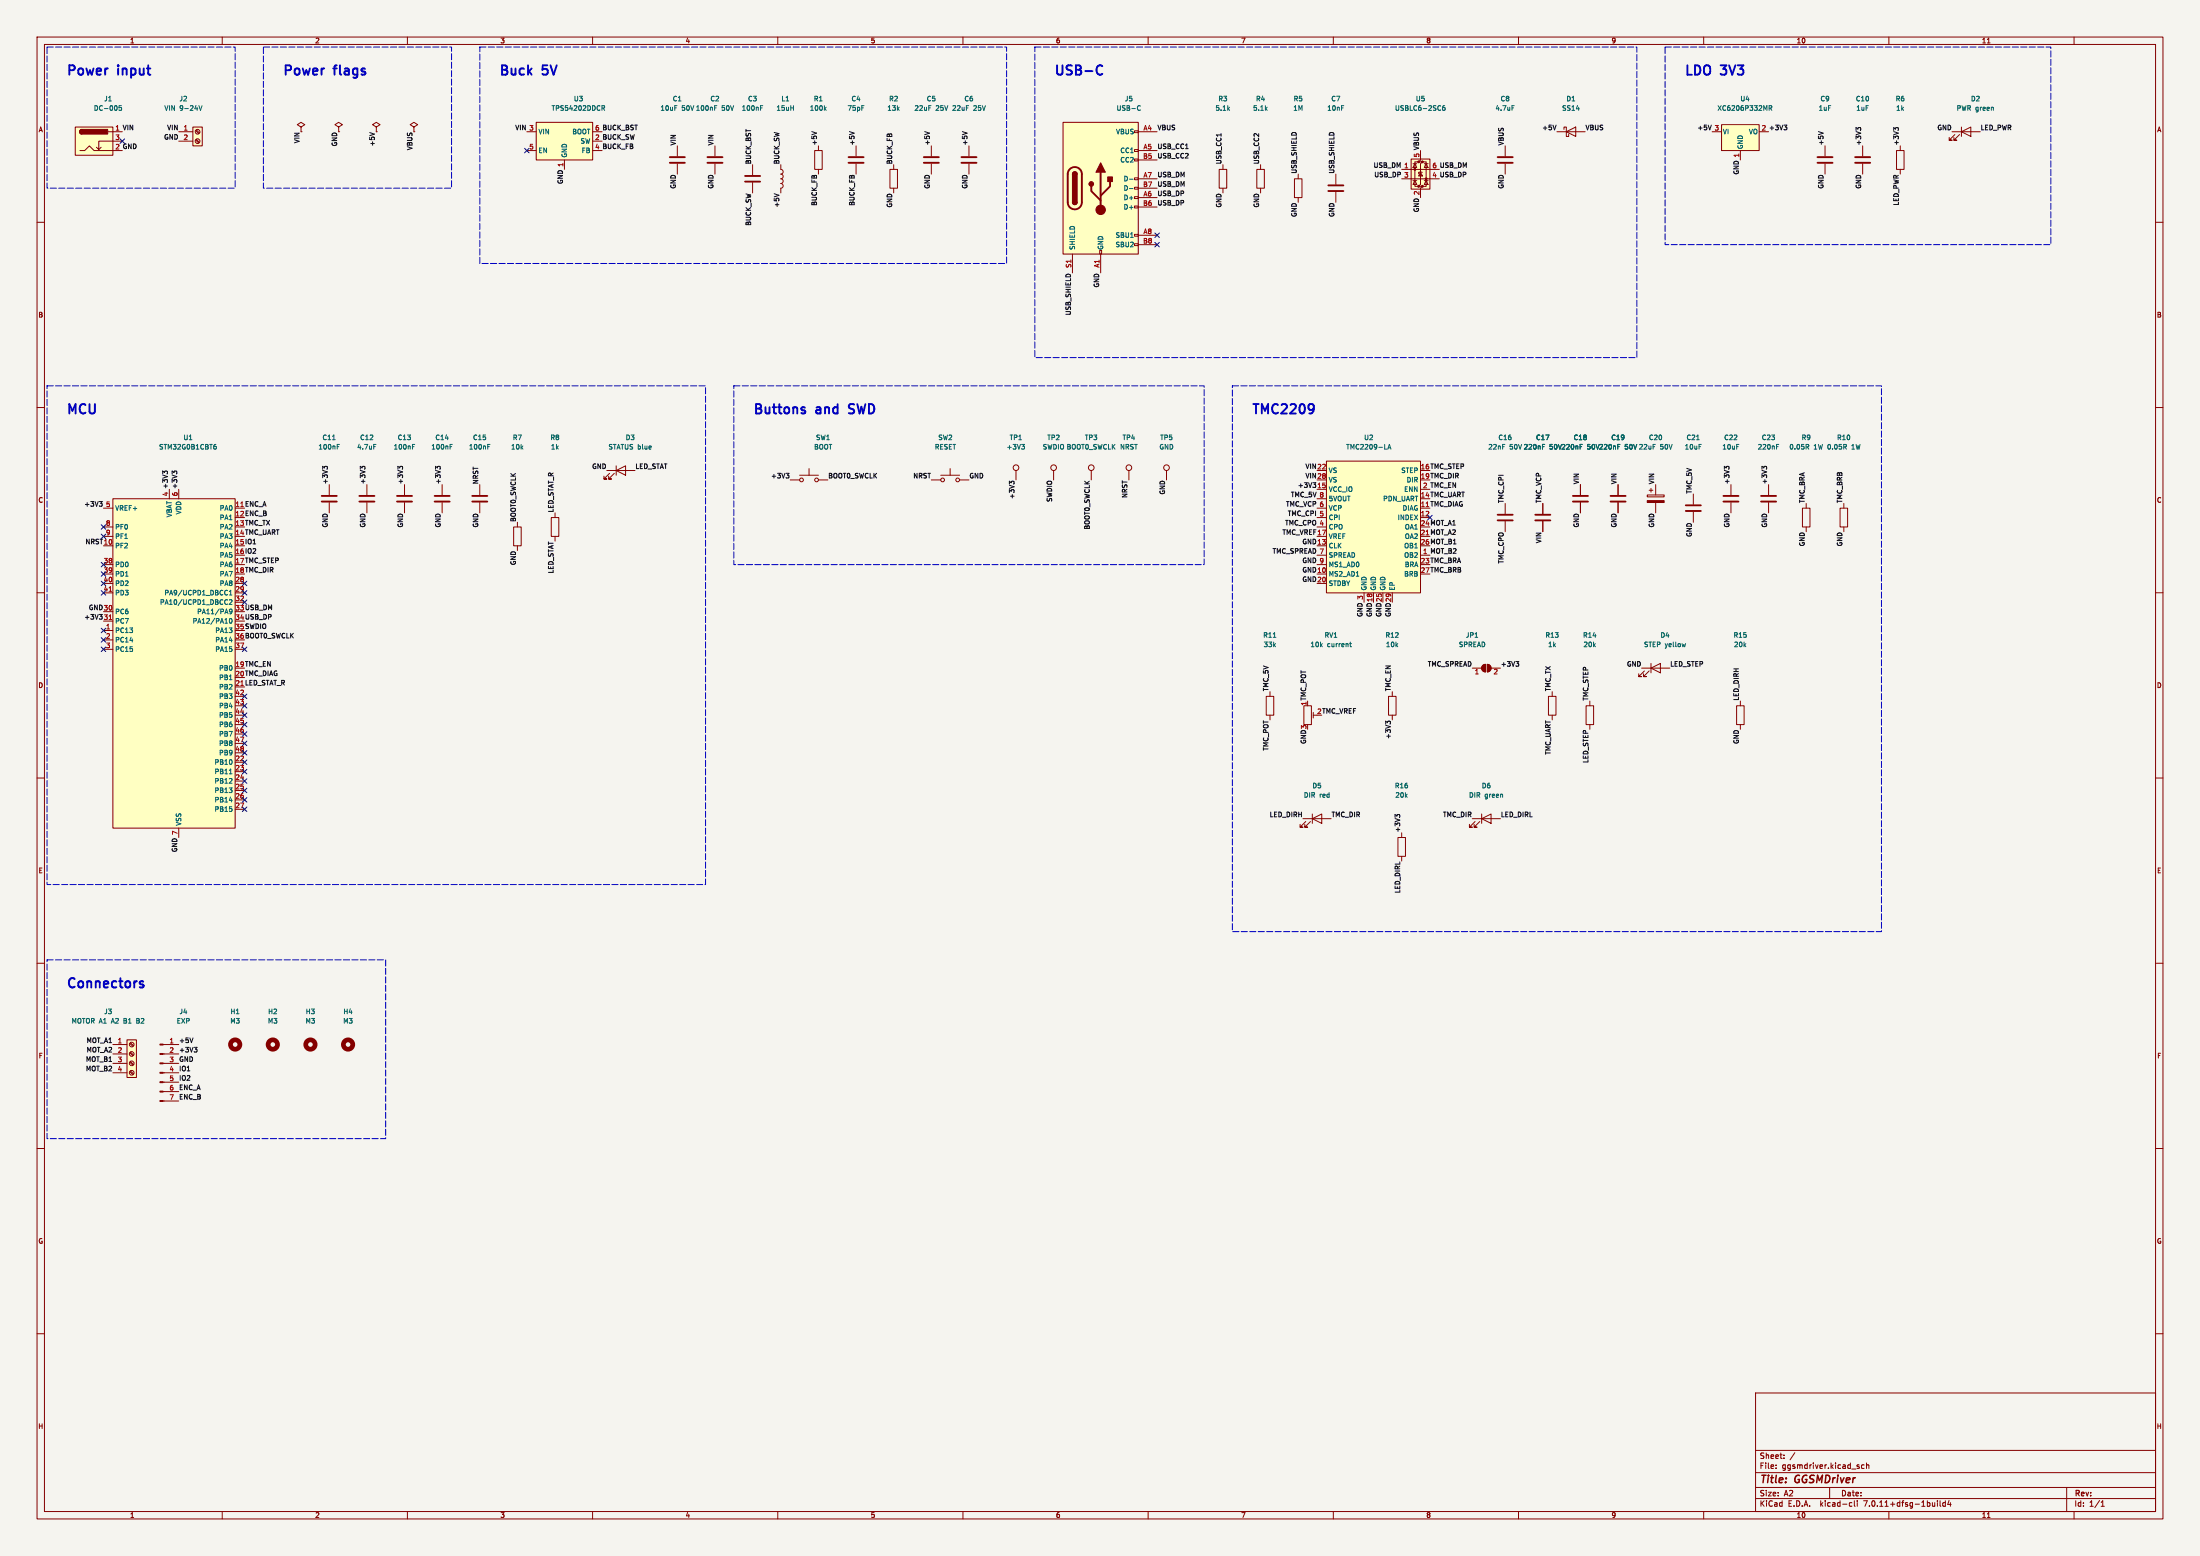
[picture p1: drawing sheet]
<svg xmlns="http://www.w3.org/2000/svg" width="594mm" height="420mm" viewBox="0 0 594 420" stroke-linecap="round" stroke-linejoin="round" font-family="sans-serif">
<path d="M0 0h594v420h-594z" fill="#f5f4ef" stroke="#f5f4ef" stroke-width=".27"/>
<g fill="none" stroke="#840000" stroke-width=".27">
<path d="M10 10h574v400h-574zM12 12h570v396h-570zM60 10v2M110 10v2M160 10v2M210 10v2M260 10v2M310 10v2M360 10v2M410 10v2M460 10v2M510 10v2"/>
<path d="M536.6 11.6h.7M560 10v2M20.3 34.3h10.2v7.6h-10.2zM22.1 34.9l-.4 .2-.2 .5 .1 .4 .5 .2M27.3 39.8l-.6 .6M29.2 35.6h3.8M33 38.1h-6.3v2.3l-.7-.6M48.3 35.6h3.8M48.3 38.1h3.8M52.1 34.3h2.5v5.1h-2.5zM52.8 37.8l.9 .8M52.8 35.2l.9 .9"/>
<path d="M53 37.6l.8 .8M53 35.1l.8 .8M81.3 34.3l1-.6-1-.7-1 .7 1 .6v1.3M91.4 34.3l1.1-.6-1.1-.7-1 .7 1 .6v1.3M101.6 34.3l1-.6-1-.7-1 .7 1 .6v1.3M101.6 35.6h.1M111.8 34.3l1-.6-1-.7-1.1 .7 1.1 .6v1.3M142.2 35.6h2.6M144.8 33h15.2v10.2h-15.2zM160 35.6h2.6M182.9 39.4v2.8M193 39.4v2.8"/>
<path d="M221 39.4v1.2M231.1 39.4v2.8M251.5 39.4v2.8M261.6 39.4v2.8M287 33h20.3v35.6h-20.3zM306.3 35.3h1v.5h-1zM307.3 35.6h5.1M406.4 39.4v2.8M420.4 35.6h7.6M422.3 34.9v-.6h.6v2.5h.6v-.6M422.9 35.6l2.5-1.3v2.5zM462.3 35.6h2.5"/>
<path d="M464.8 33.7h10.2v6.9h-10.2zM492.8 39.4v2.8M502.9 39.4v2.8M513.1 39.4v1.2M527 35.6h7.7M527.8 36.3l-1.5 1.5h.7h-.7v-.7M529.1 36.3l-1.5 1.5h.7h-.7v-.7M529.6 35.6l2.5-1.3v2.5zM529.6 34.3v2.5M10 60h2M21.6 40.6h1.3l1.2-1.2 1.3 1.2h5.1M142.2 40.6h2.6"/>
<path d="M152.4 43.2v2.5M182.9 44.2v2.8M193 44.2v2.8M203.2 44.5v2.7M203.2 49.3v2.8M210.8 44.5v1.2l.5 .2 .2 .5-.2 .4-.5 .2 .5 .2 .2 .4-.2 .5-.5 .2 .5 .1 .2 .5-.2 .4-.5 .2 .5 .2 .2 .5-.2 .4-.5 .2v1.3M220 40.6h2v5.1h-2zM221 45.7v1.3M231.1 44.2v2.8M240.3 45.7h2v5.1h-2zM241.3 44.5v1.2M241.3 50.8v1.3"/>
<path d="M251.5 44.2v2.8M261.6 44.2v2.8M289.6 54.6l.1 .5 .5 .1 .4-.1 .2-.5M289.6 47l.1-.5 .5-.1 .4 .1 .2 .5M306.3 55.6h1v.5h-1zM306.3 53.1h1v.5h-1zM306.3 50.5h1v.6h-1zM306.3 48h1v.5h-1zM306.3 42.9h1v.5h-1zM306.3 40.4h1v.5h-1zM307.3 40.6h5.1M307.3 53.3h5.1"/>
<path d="M307.3 48.3h5.1M307.3 43.2h5.1M307.3 55.9h5.1M307.3 50.8h5.1M329.2 45.7h2v5.1h-2zM330.2 44.5v1.2M330.2 50.8v1.3M339.3 45.7h2.1v5.1h-2.1zM340.4 44.5v1.2M340.4 50.8v1.3M349.5 48.3h2v5h-2zM350.5 47v1.3"/>
<path d="M350.5 53.3v1.3M360.7 47v2.8M360.7 51.8v2.8M378.5 48.3h7.6M378.5 45.7h10.1M381 42.9h5.1v8.2h-5.1zM381.5 48.8h1M381.5 44.2h1M382 44.2l.5 1h-1zM382 48.8l.5 1h-1zM383 43.7h-1v6.6h1M383.5 46.5l.5 1h-1z"/>
<path d="M383.5 40.6v2.6l-.5 .5h1l-.5 .5v5.6l-.5 .5h1l-.5 .5v2.5M384 46.5h-1v.4M384 43.7h1.1v6.6h-1.1M384.6 48.8h1M384.6 44.2h1M385.1 48.8l.5 1h-1zM385.1 44.2l.5 1h-1zM406.4 44.2v2.8M469.9 40.6v2.6M492.8 44.2v2.8M502.9 44.2v2.8M512.1 40.6h2v5.1h-2z"/>
<path d="M513.1 45.7v1.3M582 60h2M289.6 68.6v5.1M296.9 67.6h.5v1h-.5zM297.2 68.6v5.1M306.3 65.8h1v.5h-1zM306.3 63.2h1v.6h-1zM307.3 63.5h5.1M307.3 66h5.1M10 110h2M582 110h2M27.9 137.2h2.6"/>
<path d="M30.5 134.6h33v88.9h-33zM48.3 132.1v2.5M88.9 130.8v2.8M88.9 135.6v2.8M99.1 130.8v2.8M99.1 135.6v2.8M109.2 130.8v2.8M109.2 135.6v2.8M119.4 130.8v2.8M119.4 135.6v2.8M129.5 130.8v2.8M129.5 135.6v2.8"/>
<path d="M148.8 139.7h2.1v5.1h-2.1zM149.9 138.4v1.3M163.8 127h7.6M164.6 127.8l-1.5 1.5h.7h-.7v-.8M165.9 127.8l-1.6 1.5h.8h-.8v-.8M166.4 127l2.5-1.3v2.6zM166.4 125.7v2.6M213.4 129.5h2.5M215.9 128.3h5.1M218.4 126.5v1.8M221 129.5h2.5M251.5 129.5h2.5"/>
<path d="M254 128.3h5.1M256.5 126.5v1.8M259.1 129.5h2.5M274.3 127v2.5M284.5 127v2.5M294.6 127v2.5M304.8 127v2.5M315 127v2.5M355.6 137.2h2.5M355.6 139.7h2.5M355.6 132.1h2.5M355.6 127h2.5"/>
<path d="M355.6 129.5h2.5M355.6 134.6h2.5M358.1 124.5h25.4v35.5h-25.4zM383.5 139.7h2.6M406.4 135.9v2.8M416.6 135.9v2.8M426.7 130.8v2.8M426.7 135.6v2.8M436.9 130.8v2.8M436.9 135.6v2.8M444.8 133.6h4.5v.5h-4.5zM445.3 132.3h1"/>
<path d="M445.8 131.8v1M447 130.8v2.8M447 135.6v2.8M457.2 133.4v2.7M457.2 138.2v2.8M467.4 130.8v2.8M467.4 135.6v2.8M477.5 130.8v2.8M477.5 135.6v2.8M486.7 137.2h2v5h-2zM487.7 135.9v1.3M496.8 137.2h2.1v5h-2.1z"/>
<path d="M497.8 135.9v1.3M10 160h2M27.9 147.3h2.6M27.9 157.5h2.6M27.9 152.4h2.6M27.9 154.9h2.6M27.9 142.2h2.6M27.9 144.8h2.6M63.5 157.5h2.5M138.7 142.2h2v5.1h-2zM139.7 141v1.2M139.7 147.3v1.3"/>
<path d="M149.9 144.8v1.3M355.6 147.3h2.5M355.6 157.5h2.5M355.6 152.4h2.5M355.6 154.9h2.5M355.6 142.2h2.5M355.6 144.8h2.5M355.6 149.9h2.5M383.5 149.9h2.6M406.4 140.7v2.8M416.6 140.7v2.8M487.7 142.2v1.3"/>
<path d="M497.8 142.2v1.3M582 160h2M27.9 170.2h2.6M27.9 172.7h2.6M27.9 160h2.6M27.9 175.3h2.6M27.9 165.1h2.6M27.9 167.6h2.6M63.5 160h2.5M63.5 175.3h2.5M63.5 162.6h2.5M368.3 160v2.6"/>
<path d="M370.8 160v2.6M373.4 160v2.6M375.9 160v2.6M400.4 179.6l.7-.3v2.1a1.02 1.02 0 0 1-1-.7 1.02 1.02 0 0 1 .3-1.1zM401.6 179.3a1.02 1.02 0 0 1 1 1 1.02 1.02 0 0 1-1 1.1zM445.8 179.1v2.5M63.5 188h2.5M63.5 190.5h2.5M63.5 193h2.5M63.5 195.6h2.5M63.5 198.1h2.5M341.9 188h2v5h-2z"/>
<path d="M342.9 186.7v1.3M342.9 193v1.3M352 190.5h2.1v5.1h-2.1zM354.6 193h1M354.6 192.3v1.5M374.9 188h2v5h-2zM375.9 186.7v1.3M375.9 193v1.3M397.5 180.3h2.5M402.6 180.3h2.5M418.1 188h2v5h-2zM419.1 186.7v1.3"/>
<path d="M419.1 193v1.3M428.2 190.5h2.1v5.1h-2.1zM429.3 189.2v1.3M429.3 195.6v1.3M443.2 180.3h7.6M444 181.1l-1.5 1.5h.7h-.7v-.7M445.3 181.1l-1.6 1.5h.8h-.8v-.7M445.8 180.3l2.5-1.2v2.5zM468.9 190.5h2v5.1h-2zM469.9 189.2v1.3M469.9 195.6v1.3M10 210h2"/>
<path d="M63.5 205.7h2.5M63.5 208.3h2.5M63.5 210.8h2.5M63.5 213.4h2.5M63.5 215.9h2.5M63.5 218.4h2.5M63.5 200.7h2.5M63.5 203.2h2.5M354.3 219.7v2.6M400 219.7v2.6M582 210h2M48.3 223.5v2.6"/>
<path d="M351.8 221h7.6M352.6 221.7l-1.6 1.6h.8h-.8v-.8M353.8 221.7l-1.5 1.6h.8h-.8v-.8M354.3 221l2.6-1.3v2.6zM377.4 226.1h2.1v5h-2.1zM378.5 224.8v1.3M378.5 231.1v1.3M397.5 221h7.6M398.3 221.7l-1.6 1.6h.8h-.8v-.8M399.5 221.7l-1.5 1.6h.8h-.8v-.8M400 221l2.6-1.3v2.6zM10 260h2"/>
<path d="M582 260h2M30.5 281.9h3.8M30.5 284.5h3.8M30.5 287h3.8M30.5 289.6h3.8M34.3 280.7h2.5v10.1h-2.5zM35 289.2l.9 .9M35 286.7l.9 .8M35 284.1l.9 .9M35 281.6l.9 .8M35.2 289.1l.9 .8M35.2 286.5l.9 .9"/>
<path d="M35.2 284l.9 .8M35.2 281.4l.9 .9M44 281.9h4.3M44 284.5h4.3M44 287h4.3M44 289.6h4.3M44 297.2h4.3M44 294.6h4.3M44 292.1h4.3M10 310h2M582 310h2M10 360h2"/>
<path d="M474 376h108v32h-108zM582 360h2M474 397.5h108M474 391.5h108M479.5 396.2v.2M479.5 395.4v.2M481.7 393.5v.2M481.7 392.7v.2M484.6 392.1l-1.3 1.9M501.8 395.9l.2 .2-.2 .3M501.8 395.4h.2M503.3 395.4h-.4l-.3 .3 .1 .6h.6"/>
<path d="M504 395.5l.5-.1 .1 1M504 394.9v1.5M60 408v2M110 408v2M160 408v2M210 408v2M260 408v2M310 408v2M360 408v2M410 408v2M460 408v2M474 404.5h108"/>
<path d="M474 401.5h108M494 401.5v3M499.6 405.6h.4M500 406.5l-.4 .1M500.7 405.1v1.3l.2 .2M501.5 405.1v.1M501.5 405.6v1M510 408v2M523.1 405.1v.1M523.1 405.6v1M523.8 405.1v1.3l.2 .2M525.2 405.6h-.4l-.3 .3 .2 .6h.5"/>
<path d="M525.2 405.1v1.5M526.2 405l-.3 1.1h.9M526.6 405.6v1M536.6 409.6h.7M558 401.5v6.5M560 408v2M567.3 406.6h.9M567.3 405.5l.4-.4v1.5"/>
<circle cx="53.3" cy="35.6" r=".63"/>
<circle cx="53.3" cy="38.1" r=".63"/>
<circle cx="216.4" cy="129.5" r=".51"/>
<circle cx="220.5" cy="129.5" r=".51"/>
<circle cx="254.5" cy="129.5" r=".51"/>
<circle cx="258.6" cy="129.5" r=".51"/>
<circle cx="274.3" cy="126.2" r=".76"/>
<circle cx="284.5" cy="126.2" r=".76"/>
<circle cx="294.6" cy="126.2" r=".76"/>
<circle cx="304.8" cy="126.2" r=".76"/>
<circle cx="315" cy="126.2" r=".76"/>
<circle cx="35.6" cy="289.6" r=".63"/>
<circle cx="35.6" cy="284.5" r=".63"/>
<circle cx="35.6" cy="287" r=".63"/>
<circle cx="35.6" cy="281.9" r=".63"/>
</g>
<g fill="#ffffc2" stroke="#ffffc2" stroke-width=".27">
<path d="M30.5 134.6h33v88.9h-33z"/>
<path d="M358.1 124.5h25.4v35.5h-25.4z"/>
<path d="M144.8 33h15.2v10.2h-15.2z"/>
<path d="M34.3 280.7h2.5v10.1h-2.5z"/>
<path d="M464.8 33.7h10.2v6.9h-10.2z"/>
<path d="M287 33h20.3v35.6h-20.3z"/>
<path d="M381 42.9h5.1v8.2h-5.1z"/>
<path d="M52.1 34.3h2.5v5.1h-2.5z"/>
<path d="M20.3 34.3h10.2v7.6h-10.2z"/>
</g>
<g fill="none" stroke="#006464" stroke-width=".27">
<path d="M32.8 28.5h-.6l-.1 .6h.6l.1 .6h-.7M53.7 28.5l.4 1.3 .4-1.3M162.5 28.5h.5l.3 .3-.2 .3-.6 .1M162.8 29.2l.5 .6M192.9 28.5h.7M192.9 29.1h.5M205.3 28.5h.7M205.3 29.1h.5M222.7 29.3l.4 .5M223.1 28.9l-.5 .5M307.3 28.6h.6M307.9 29.7h-.6"/>
<path d="M390.1 28.5l-.6 .3v.7l.2 .3 .4-.1v-.6l-.4-.1-.2 .2M408.2 28.5h.6M478 29.2l.4 .6M478.3 29.1l-.6 .1M478.3 29.1v-.5l-.6-.1v1.3M478.3 29.1h.1M305 48.4h.9M305 50.9h.9M58.1 120h.2M89.8 118.7h.7M91 120h.7M100.9 120h.6"/>
<path d="M111.4 120h.6M121.5 120h.6M131.7 120h.6M275.8 120h.8l-.4 .4M416.5 120h.6M426.6 120h.6M436.8 120h.6M458.1 118.7h.7M479.7 120h.6M57.9 120.4l.5 .3v.4l-.5 .1M91 120.6h.5M111.4 120.6h.4"/>
<path d="M121.5 120.6h.5M131.7 120.6h.4M276.4 120.4l.2 .3-.2 .5M374.7 121.2l.4-1.2 .5 1.2M374.8 120.9h.6M416.5 120.6h.4M426.6 120.6h.5M436.8 120.6h.4M479.7 120.6h.4M488 120.6l.4 .6M488.3 120v.6M498.1 120.6l.4 .6"/>
<path d="M498.4 120v.6M61.2 159.3l.2 .2M61.9 159.7l.4-.4v1.3M61.4 161.9v.1M61.4 160.5l-.2 .1M61.4 163v.1M61.9 160.6h.7M61.9 162l.5-.1 .2 .3-.7 .9h.7M62 167.1l.2-.2a.62 .62 0 0 1 .5 .7 .62 .62 0 0 1-.6 .6l-.2-.5zM62.6 165l-.2 .2-.4-.1v-.6l.4-.1 .2 .3v.7l-.6 .3M343.8 172h.7M364.4 173.7h.5"/>
<path d="M364.6 173.3v1.1l.3 .2M455.1 173.7l-.2 .9M61.9 208.9h.7"/>
</g>
<path d="M29.5 159.6h.7M29.5 167.2h.7" fill="none" stroke="#a90000" stroke-width=".27"/>
<g fill="#840000" stroke="#840000" stroke-width=".27">
<path d="M400.4 179.6l.7-.3v2.1a1.02 1.02 0 0 1-1-.7 1.02 1.02 0 0 1 .3-1.1z"/>
<path d="M401.6 179.3a1.02 1.02 0 0 1 1 1 1.02 1.02 0 0 1-1 1.1z"/>
<path d="M444.8 135.1h4.5v.5h-4.5z"/>
<path d="M289.6 54.6h1.2l-.2 .5-.4 .1-.5-.1z"/>
<path d="M289.6 47h1.2v7.6h-1.2z"/>
<path d="M289.7 46.5l.7-.1 .4 .6h-1.2z"/>
<path d="M297.2 43.9l1.2 2.6h-2.5z"/>
<path d="M299.1 47.8h1.3v1.2h-1.3z"/>
<path d="M43.2 297.1h.8v.2h-.8z"/>
<path d="M43.2 294.5h.8v.3h-.8z"/>
<path d="M43.2 292h.8v.2h-.8z"/>
<path d="M43.2 289.4h.8v.3h-.8z"/>
<path d="M43.2 286.9h.8v.2h-.8z"/>
<path d="M43.2 284.4h.8v.2h-.8z"/>
<path d="M43.2 281.8h.8v.3h-.8z"/>
<path d="M21.7 35.1l.4-.2v1.3l-.6-.4z"/>
<path d="M22.1 34.9h7v1.3h-7z"/>
<circle cx="294.6" cy="49.7" r=".63"/>
<circle cx="297.2" cy="56.6" r="1.27"/>
<circle cx="382" cy="45.7" r=".25"/>
<circle cx="383" cy="50.3" r=".25"/>
<circle cx="383" cy="43.7" r=".25"/>
<circle cx="384" cy="50.3" r=".25"/>
<circle cx="384" cy="43.7" r=".25"/>
<circle cx="385.1" cy="48.3" r=".25"/>
</g>
<g fill="none" stroke="#840000" stroke-width=".51">
<path d="M180.8 43.9h4.1M180.8 42.4h4.1M191 43.9h4.1M191 42.4h4.1M201.2 49h4M201.2 47.5h4M229.1 43.9h4.1M229.1 42.4h4.1M249.4 43.9h4.1M249.4 42.4h4.1M259.6 43.9h4.1M259.6 42.4h4.1"/>
<path d="M288.9 45.6a1.9 1.9 0 0 1 2-.4 1.9 1.9 0 0 1 1.2 1.8v7.6a1.91 1.91 0 0 1-1.9 1.9 1.91 1.91 0 0 1-1.9-1.9v-7.8zM294.6 50.3v1.3l2.6 2.5M297.2 46.5v10.1M299.7 49v1.3l-2.5 2.5M358.6 51.6h4.1M358.6 50h4.1M404.4 43.9h4M404.4 42.4h4M490.7 43.9h4.1M490.7 42.4h4.1M500.9 43.9h4.1M500.9 42.4h4.1"/>
<path d="M86.9 135.4h4M86.9 133.9h4M97 135.4h4.1M97 133.9h4.1M107.2 135.4h4.1M107.2 133.9h4.1M117.3 135.4h4.1M117.3 133.9h4.1M127.5 135.4h4.1M127.5 133.9h4.1M404.4 138.9h4M414.5 138.9h4.1"/>
<path d="M424.7 135.4h4.1M424.7 133.9h4.1M434.8 135.4h4.1M434.8 133.9h4.1M455.2 137.9h4M455.2 136.4h4M465.3 135.4h4.1M465.3 133.9h4.1M475.5 135.4h4.1M475.5 133.9h4.1M404.4 140.5h4M414.5 140.5h4.1"/>
</g>
<g fill="none" stroke="#840000" stroke-width="1.3">
<circle cx="63.5" cy="281.9" r="1.27"/>
<circle cx="73.7" cy="281.9" r="1.27"/>
<circle cx="83.8" cy="281.9" r="1.27"/>
<circle cx="94" cy="281.9" r="1.27"/>
</g>
<g fill="none" stroke="#0f0f0f" stroke-width=".27">
<path d="M99.8 35.8l1.3 .4M219.2 35.5l1.3 .4M229.4 35.5l1.2 .4M249.7 35.5l1.2 .4M259.8 35.5l1.3 .4M420.1 33.8l-.4 1.2M462.1 33.8l-.5 1.2M481.7 33.8h.8l-.5 .5M482.2 34.3l.3 .2-.3 .5M491 35.5l1.2 .4M501.6 34.7l.3-.3 .5 .3M501.6 34.9l-.5-.5v.8"/>
<path d="M511.8 34.9l-.5-.5v.8M511.8 34.7l.2-.3 .6 .3M209 52.3l1.3 .4M26.8 135.4h.8l-.4 .5M27.4 135.9l.2 .2-.2 .5M44.4 127.4l.3-.3 .5 .3M44.4 127.6l-.5-.5v.8M47 127.6l-.5-.5v.8M47 127.4l.2-.3 .5 .3M87.6 126.1l.2-.2 .6 .2M87.6 126.3l-.5-.4v.8M97.8 126.1l.2-.2 .5 .2"/>
<path d="M97.8 126.3l-.5-.4v.8M107.9 126.1l.3-.2 .5 .2M107.9 126.3l-.5-.4v.8M118.1 126.1l.2-.2 .6 .2M118.1 126.3l-.5-.4v.8M212.2 127.8h.8l-.4 .4M212.8 128.2l.2 .3-.2 .5M273 130.3l-.5-.4v.8M273 130.1l.3-.2 .5 .2M354.5 130.3h.8l-.5 .5M355 130.8h.1M355.1 131.5l-.1 .1"/>
<path d="M466.1 126.3l-.5-.4v.8M466.1 126.1l.2-.2 .5 .2M476.2 126.1l.3-.2 .5 .2M476.2 126.3l-.5-.4v.8M26.8 165.9h.8l-.4 .4M409.3 178.6h.8l-.5 .4M409.8 179l.3 .3-.3 .5M374.6 195.1l-.5-.4v.7M374.6 194.9l.3-.2 .5 .2M377.2 220.3l-.5-.4v.7M377.2 220.1l.2-.2 .5 .2M52.1 280.2l-.4 1.2"/>
<path d="M52.4 282.7h.8l-.4 .5M53 283.2l.2 .2-.2 .6"/>
</g>
<g fill="none" stroke="#0000c2" stroke-width=".51">
<path d="M20 17.9l-.3-.3h-1v2.6M31.9 17.6v.3M40 17.6v2.2M78.5 17.9l-.4-.3h-1v2.6M90.9 17.6l-.5 .1-.1 .3M91.8 17.6v2.2M136.8 17.9l-.4-.3h-.8v2.6M142.6 17.6v2.6M147.8 17.6h-1.2l-.2 1.2M148.6 17.6l.9 2.6 .8-2.6M285.4 17.6v2.1M286.9 17.6v2.1"/>
<path d="M289.4 17.7l-1-.1-.3 .3M291.7 17.9l-.4-.3h-.8v2.6M297.6 17.9l-.1-.2a.92 .92 0 0 0-1.2 .3M297.6 19.9l-.4 .3-.7-.2M455.6 17.6v2.6M458.9 18l-.6-.4h-.6v2.6M460.2 18a.86 .86 0 0 1 1.4 0M464.5 17.6h1.6l-.8 1M466.8 17.6l.9 2.6 .8-2.6M469.1 17.6h1.6l-.8 1M18.7 111.6v-2.5l.9 1.8 .8-1.8v2.5M23.1 109.3l-.1-.1a.92 .92 0 0 0-1.3 .2"/>
<path d="M24.2 109.1v2M25.6 109.1v2M205.3 109.3l-.3-.2h-.9v2.5M209 109.1v2.1M210.4 109.1v2.1M226.2 109.1v2.5M229.2 111.5l.3 .1M230.6 109.2h-1.2l-.2 .3 .1 .5M231.5 109.1l.6 2.5M233.7 109.1l-.7 2.5M235.8 109.4l-.6-.3h-.6v2.5M338.4 109.1h1.4"/>
<path d="M339.1 109.1v2.5M340.7 111.6v-2.5l.8 1.8 .9-1.8v2.5M345 109.3l-.1-.1a.92 .92 0 0 0-1.2 .2M346 109.3l.4-.2h.6l.3 .2M348.4 109.3l.4-.2h.6l.4 .2M351.1 109.3l.4-.2 .6 .2M353.4 109.3l.4-.2 .8 .2a2.15 2.15 0 0 1-.2 2.1M354.7 110.2l-.5 .4M20.2 264.2l-.2-.1a.92 .92 0 0 0-1.2 .3M32.5 264v2.2M38.4 265.7l.4 .4-.4 .4M38.4 264.9l.3 .1"/>
</g>
<path d="M12.7 12.7h50.8v38.1h-50.8v-38.1M71.1 12.7h50.8v38.1h-50.8v-38.1M129.5 12.7h142.3v58.4h-142.3v-58.4M279.4 12.7h162.6v83.8h-162.6v-83.8M449.6 12.7h104.1v53.3h-104.1v-53.3M12.7 104.1h177.8v134.7h-177.8v-134.7M198.1 104.1h127v48.3h-127v-48.3M332.7 104.1h175.3v147.4h-175.3v-147.4M12.7 259.1h91.4v48.2h-91.4v-48.2" fill="none" stroke="#0000c2" stroke-width=".27" stroke-dasharray="1.7 .6"/>
<g fill="none" stroke="#000084" stroke-width=".27">
<path d="M32.4 37.5l1.2 1.2M33.6 37.5l-1.2 1.2M141.6 40l1.2 1.2M142.8 40l-1.2 1.2M311.8 65.4l1.2 1.2M311.8 62.9l1.2 1.2M313 65.4l-1.2 1.2M313 62.9l-1.2 1.2M385.5 139.1l1.2 1.2M386.7 139.1l-1.2 1.2M27.3 141.6l1.2 1.2M27.3 144.2l1.2 1.2"/>
<path d="M27.3 151.8l1.2 1.2M27.3 154.3l1.2 1.2M27.3 156.9l1.2 1.2M27.3 159.4l1.2 1.2M28.5 154.3l-1.2 1.2M28.5 141.6l-1.2 1.2M28.5 144.2l-1.2 1.2M28.5 151.8l-1.2 1.2M28.5 156.9l-1.2 1.2M28.5 159.4l-1.2 1.2M65.4 156.9l1.2 1.2M65.4 159.4l1.2 1.2"/>
<path d="M66.6 156.9l-1.2 1.2M66.6 159.4l-1.2 1.2M27.3 169.6l1.2 1.2M27.3 172.1l1.2 1.2M27.3 174.7l1.2 1.2M28.5 169.6l-1.2 1.2M28.5 172.1l-1.2 1.2M28.5 174.7l-1.2 1.2M65.4 162l1.2 1.2M65.4 174.7l1.2 1.2M66.6 162l-1.2 1.2M66.6 174.7l-1.2 1.2"/>
<path d="M65.4 192.4l1.2 1.2M65.4 195l1.2 1.2M65.4 197.5l1.2 1.2M65.4 189.9l1.2 1.2M65.4 187.4l1.2 1.2M66.6 192.4l-1.2 1.2M66.6 195l-1.2 1.2M66.6 197.5l-1.2 1.2M66.6 189.9l-1.2 1.2M66.6 187.4l-1.2 1.2M65.4 200.1l1.2 1.2M65.4 202.6l1.2 1.2"/>
<path d="M65.4 210.2l1.2 1.2M65.4 212.8l1.2 1.2M65.4 215.3l1.2 1.2M65.4 217.8l1.2 1.2M65.4 205.1l1.2 1.2M65.4 207.7l1.2 1.2M66.6 200.1l-1.2 1.2M66.6 202.6l-1.2 1.2M66.6 210.2l-1.2 1.2M66.6 212.8l-1.2 1.2M66.6 215.3l-1.2 1.2M66.6 217.8l-1.2 1.2"/>
<path d="M66.6 205.1l-1.2 1.2M66.6 207.7l-1.2 1.2"/>
</g>
<g font-size="3.5" fill="#0000c2">
<text x="17.8" y="21.6">Power</text>
<text x="32" y="21.6">input</text>
<text x="76.2" y="21.6">Power</text>
<text x="90.4" y="21.6">flags</text>
<text x="134.6" y="21.6">Buck</text>
<text x="146.6" y="21.6">5V</text>
<text x="284.5" y="21.6">USB-C</text>
<text x="454.7" y="21.6">LDO</text>
<text x="464.9" y="21.6">3V3</text>
<text x="17.8" y="113">MCU</text>
<text x="203.2" y="113">Buttons</text>
<text x="220.5" y="113">and</text>
<text x="230.4" y="113">SWD</text>
<text x="337.8" y="113">TMC2209</text>
<text x="17.8" y="268">Connectors</text>
</g>
<g font-size="2.8" fill="#840000">
<text x="475" y="400.9">Title:</text>
<text x="484.7" y="400.9">GGSMDriver</text>
</g>
<g font-size="2.1" fill="#840000">
<text x="475" y="394">Sheet:</text>
<text x="475" y="396.7">File:</text>
<text x="481.1" y="396.7">ggsmdriver.kicad_sch</text>
<text x="475" y="406.9">KiCad</text>
<text x="475" y="404.1">Size:</text>
<text x="481.7" y="404.1">A2</text>
<text x="482.7" y="406.9">E.D.A.</text>
<text x="491.6" y="406.9">kicad-cli</text>
<text x="497" y="404.1">Date:</text>
<text x="503.5" y="406.9">7.0.11+dfsg-1build4</text>
<text x="560" y="404.3">Rev:</text>
<text x="560" y="406.9">Id:</text>
<text x="564.1" y="406.9">1/1</text>
</g>
<g font-size="1.8" fill="#840000">
<text x="35" y="11.9">1</text>
<text x="85" y="11.9">2</text>
<text x="135" y="11.9">3</text>
<text x="185" y="11.9">4</text>
<text x="235" y="11.9">5</text>
<text x="285" y="11.9">6</text>
<text x="335" y="11.9">7</text>
<text x="385" y="11.9">8</text>
<text x="435" y="11.9">9</text>
<text x="485" y="11.9">10</text>
<text x="535" y="11.9">11</text>
<text x="10.3" y="35.9">A</text>
<text x="582.3" y="35.9">A</text>
<text x="10.3" y="85.9">B</text>
<text x="582.3" y="85.9">B</text>
<text x="10.3" y="135.9">C</text>
<text x="582.3" y="135.9">C</text>
<text x="10.3" y="185.9">D</text>
<text x="582.3" y="185.9">D</text>
<text x="10.3" y="235.9">E</text>
<text x="582.3" y="235.9">E</text>
<text x="10.3" y="285.9">F</text>
<text x="582.3" y="285.9">F</text>
<text x="10.3" y="335.9">G</text>
<text x="582.3" y="335.9">G</text>
<text x="10.2" y="385.9">H</text>
<text x="582.2" y="385.9">H</text>
<text x="35" y="409.9">1</text>
<text x="85" y="409.9">2</text>
<text x="135" y="409.9">3</text>
<text x="185" y="409.9">4</text>
<text x="235" y="409.9">5</text>
<text x="285" y="409.9">6</text>
<text x="335" y="409.9">7</text>
<text x="385" y="409.9">8</text>
<text x="435" y="409.9">9</text>
<text x="485" y="409.9">10</text>
<text x="535" y="409.9">11</text>
</g>
<g font-size="1.8" fill="#006464">
<text x="28" y="27.5">J1</text>
<text x="48.3" y="27.5">J2</text>
<text x="154.8" y="27.5">U3</text>
<text x="181.5" y="27.5">C1</text>
<text x="191.7" y="27.5">C2</text>
<text x="201.9" y="27.5">C3</text>
<text x="210.9" y="27.5">L1</text>
<text x="219.6" y="27.5">R1</text>
<text x="229.8" y="27.5">C4</text>
<text x="240" y="27.5">R2</text>
<text x="250.1" y="27.5">C5</text>
<text x="260.3" y="27.5">C6</text>
<text x="303.6" y="27.5">J5</text>
<text x="328.9" y="27.5">R3</text>
<text x="339" y="27.5">R4</text>
<text x="349.2" y="27.5">R5</text>
<text x="359.3" y="27.5">C7</text>
<text x="382.2" y="27.5">U5</text>
<text x="405.1" y="27.5">C8</text>
<text x="422.8" y="27.5">D1</text>
<text x="469.8" y="27.5">U4</text>
<text x="491.4" y="27.5">C9</text>
<text x="501" y="27.5">C10</text>
<text x="511.7" y="27.5">R6</text>
<text x="532.1" y="27.5">D2</text>
<text x="25.2" y="30.1">DC-005</text>
<text x="44.3" y="30.1">VIN</text>
<text x="48.5" y="30.1">9-24V</text>
<text x="148.8" y="30.1">TPS54202DDCR</text>
<text x="178.2" y="30.1">10uF</text>
<text x="184" y="30.1">50V 100nF</text>
<text x="194.8" y="30.1">50V</text>
<text x="200.2" y="30.1">100nF</text>
<text x="209.5" y="30.1">15uH</text>
<text x="218.5" y="30.1">100k</text>
<text x="228.7" y="30.1">75pF</text>
<text x="239.5" y="30.1">13k</text>
<text x="246.8" y="30.1">22uF</text>
<text x="252.6" y="30.1">25V 22uF</text>
<text x="262.8" y="30.1">25V</text>
<text x="301.4" y="30.1">USB-C</text>
<text x="328.1" y="30.1">5.1k</text>
<text x="338.2" y="30.1">5.1k</text>
<text x="349.1" y="30.1">1M</text>
<text x="358.2" y="30.1">10nF</text>
<text x="376.5" y="30.1">USBLC6-2SC6</text>
<text x="403.7" y="30.1">4.7uF</text>
<text x="421.7" y="30.1">SS14</text>
<text x="463.6" y="30.1">XC6206P332MR</text>
<text x="490.9" y="30.1">1uF</text>
<text x="501.1" y="30.1">1uF</text>
<text x="511.9" y="30.1">1k</text>
<text x="528.2" y="30.1">PWR green</text>
<text x="145.3" y="36.4">VIN</text>
<text x="145.3" y="41.5">EN</text>
<text x="154.4" y="36.4">BOOT</text>
<text x="156.6" y="39">SW</text>
<text x="157" y="41.5">FB</text>
<text x="301.2" y="36.4">VBUS</text>
<text x="302.4" y="41.5">CC1</text>
<text x="465.1" y="36.4">VI</text>
<text x="470.8" y="40.4" transform="rotate(-90 470.8 40.4)">GND</text>
<text x="472.1" y="36.4">VO</text>
<text x="153.3" y="42.7" transform="rotate(-90 153.3 42.7)">GND</text>
<text x="302.4" y="44">CC2</text>
<text x="303.3" y="49.1">D-</text>
<text x="303.3" y="51.7">D-</text>
<text x="303.3" y="54.2">D+</text>
<text x="303.3" y="56.7">D+</text>
<text x="301.1" y="64.4">SBU1</text>
<text x="290.4" y="67.6" transform="rotate(-90 290.4 67.6)">SHIELD</text>
<text x="298" y="67.6" transform="rotate(-90 298 67.6)">GND</text>
<text x="301.1" y="66.9">SBU2</text>
<text x="49.4" y="119">U1</text>
<text x="87" y="119">C11</text>
<text x="97.1" y="119">C12</text>
<text x="107.3" y="119">C13</text>
<text x="117.4" y="119">C14</text>
<text x="127.6" y="119">C15</text>
<text x="138.4" y="119">R7</text>
<text x="148.5" y="119">R8</text>
<text x="168.8" y="119">D3</text>
<text x="220.2" y="119">SW1</text>
<text x="253.2" y="119">SW2</text>
<text x="272.5" y="119">TP1</text>
<text x="282.7" y="119">TP2</text>
<text x="292.8" y="119">TP3</text>
<text x="303" y="119">TP4</text>
<text x="313.1" y="119">TP5</text>
<text x="368.2" y="119">U2</text>
<text x="404.5" y="119">C16</text>
<text x="414.6" y="119">C17</text>
<text x="424.8" y="119">C18</text>
<text x="434.9" y="119">C19</text>
<text x="445.1" y="119">C20</text>
<text x="455.3" y="119">C21</text>
<text x="465.4" y="119">C22</text>
<text x="475.6" y="119">C23</text>
<text x="486.3" y="119">R9</text>
<text x="495.9" y="119">R10</text>
<text x="42.8" y="121.5">STM32G0B1CBT6</text>
<text x="85.9" y="121.5">100nF</text>
<text x="96.3" y="121.5">4.7uF</text>
<text x="106.2" y="121.5">100nF</text>
<text x="116.3" y="121.5">100nF</text>
<text x="126.5" y="121.5">100nF</text>
<text x="137.9" y="121.5">10k</text>
<text x="148.6" y="121.5">1k</text>
<text x="164.2" y="121.5">STATUS blue</text>
<text x="219.7" y="121.5">BOOT</text>
<text x="252.3" y="121.5">RESET</text>
<text x="271.7" y="121.5">+3V3</text>
<text x="281.4" y="121.5">SWDIO BOOT0_SWCLK NRST</text>
<text x="312.9" y="121.5">GND</text>
<text x="363.4" y="121.5">TMC2209-LA</text>
<text x="401.7" y="121.5">22nF</text>
<text x="407.6" y="121.5">50V 220nF</text>
<text x="411.3" y="121.5">220nF</text>
<text x="418.3" y="121.5">50V220nF</text>
<text x="428.5" y="121.5">50V220nF</text>
<text x="438.6" y="121.5">50V 22uF</text>
<text x="438.6" y="121.5">50V</text>
<text x="448.2" y="121.5">50V</text>
<text x="454.8" y="121.5">10uF</text>
<text x="464.9" y="121.5">10uF</text>
<text x="474.5" y="121.5">220nF</text>
<text x="483" y="121.5">0.05R</text>
<text x="489.7" y="121.5">1W 0.05R</text>
<text x="499.8" y="121.5">1W</text>
<text x="358.6" y="127.9">VS</text>
<text x="358.6" y="130.4">VS</text>
<text x="378.2" y="127.9">STEP</text>
<text x="379.7" y="130.4">DIR</text>
<text x="358.6" y="132.9">VCC_IO</text>
<text x="358.6" y="135.5">5VOUT</text>
<text x="373.3" y="135.5">PDN_UART</text>
<text x="379" y="132.9">ENN</text>
<text x="31" y="138">VREF+</text>
<text x="31" y="143.1">PF0</text>
<text x="46.6" y="139.7" transform="rotate(-90 46.6 139.7)">VBAT</text>
<text x="49.1" y="139" transform="rotate(-90 49.1 139)">VDD</text>
<text x="59.2" y="138">PA0</text>
<text x="59.2" y="140.6">PA1</text>
<text x="59.2" y="143.1">PA2</text>
<text x="358.6" y="143.1">CPO</text>
<text x="358.6" y="140.6">CPI</text>
<text x="358.6" y="138">VCP</text>
<text x="377.3" y="140.6">INDEX</text>
<text x="378.6" y="138">DIAG</text>
<text x="379.2" y="143.1">OA1</text>
<text x="31" y="148.2">PF2</text>
<text x="31" y="145.6">PF1</text>
<text x="59.2" y="145.6">PA3</text>
<text x="59.2" y="148.2">PA4</text>
<text x="358.6" y="148.2">CLK</text>
<text x="358.6" y="145.6">VREF</text>
<text x="379" y="148.2">OB1</text>
<text x="379.2" y="145.6">OA2</text>
<text x="31" y="153.3">PD0</text>
<text x="31" y="155.8">PD1</text>
<text x="59.2" y="150.7">PA5</text>
<text x="59.2" y="153.3">PA6</text>
<text x="59.2" y="155.8">PA7</text>
<text x="358.6" y="155.8">MS2_AD1</text>
<text x="358.6" y="150.7">SPREAD</text>
<text x="358.6" y="153.3">MS1_AD0</text>
<text x="379" y="150.7">OB2</text>
<text x="379" y="155.8">BRB</text>
<text x="379.2" y="153.3">BRA</text>
<text x="31" y="158.3">PD2</text>
<text x="31" y="160.9">PD3</text>
<text x="44.3" y="160.9">PA9/UCPD1_DBCC1</text>
<text x="59.2" y="158.3">PA8</text>
<text x="358.6" y="158.3">STDBY</text>
<text x="369.2" y="159.5" transform="rotate(-90 369.2 159.5)">GND</text>
<text x="371.7" y="159.5" transform="rotate(-90 371.7 159.5)">GND</text>
<text x="374.2" y="159.5" transform="rotate(-90 374.2 159.5)">GND</text>
<text x="376.8" y="159.5" transform="rotate(-90 376.8 159.5)">EP</text>
<text x="31" y="166">PC6</text>
<text x="43.1" y="163.4">PA10/UCPD1_DBCC2</text>
<text x="53.1" y="166">PA11/PA9</text>
<text x="31" y="171">PC13</text>
<text x="31" y="173.6">PC14</text>
<text x="31" y="168.5">PC7</text>
<text x="51.9" y="168.5">PA12/PA10</text>
<text x="58" y="171">PA13</text>
<text x="58" y="173.6">PA14</text>
<text x="341" y="172.3">R11</text>
<text x="357.5" y="172.3">RV1</text>
<text x="374" y="172.3">R12</text>
<text x="395.7" y="172.3">JP1</text>
<text x="417.2" y="172.3">R13</text>
<text x="427.3" y="172.3">R14</text>
<text x="448.2" y="172.3">D4</text>
<text x="468" y="172.3">R15</text>
<text x="31" y="176.1">PC15</text>
<text x="58" y="176.1">PA15</text>
<text x="341.1" y="174.9">33k</text>
<text x="353.7" y="174.9">10k</text>
<text x="358.3" y="174.9">current</text>
<text x="374.1" y="174.9">10k</text>
<text x="393.8" y="174.9">SPREAD</text>
<text x="417.9" y="174.9">1k</text>
<text x="427.4" y="174.9">20k</text>
<text x="443.8" y="174.9">STEP yellow</text>
<text x="468.1" y="174.9">20k</text>
<text x="59" y="181.2">PB0</text>
<text x="59" y="183.7">PB1</text>
<text x="59" y="186.3">PB2</text>
<text x="59" y="188.8">PB3</text>
<text x="59" y="191.4">PB4</text>
<text x="59" y="193.9">PB5</text>
<text x="59" y="196.4">PB6</text>
<text x="59" y="199">PB7</text>
<text x="59" y="201.5">PB8</text>
<text x="57.8" y="206.6">PB10</text>
<text x="57.8" y="209.1">PB11</text>
<text x="59" y="204.1">PB9</text>
<text x="57.8" y="211.7">PB12</text>
<text x="57.8" y="214.2">PB13</text>
<text x="351.9" y="215.5">DIR</text>
<text x="354.3" y="213">D5</text>
<text x="356.2" y="215.5">red</text>
<text x="376.5" y="213">R16</text>
<text x="376.6" y="215.5">20k</text>
<text x="396.5" y="215.5">DIR</text>
<text x="400" y="213">D6</text>
<text x="400.8" y="215.5">green</text>
<text x="57.8" y="216.8">PB14</text>
<text x="57.8" y="219.3">PB15</text>
<text x="49.1" y="223" transform="rotate(-90 49.1 223)">VSS</text>
<text x="28" y="273.9">J3</text>
<text x="48.3" y="273.9">J4</text>
<text x="62.1" y="273.9">H1</text>
<text x="72.3" y="273.9">H2</text>
<text x="82.4" y="273.9">H3</text>
<text x="92.6" y="273.9">H4</text>
<text x="19.2" y="276.5">MOTOR A1</text>
<text x="30.2" y="276.5">A2</text>
<text x="33.7" y="276.5">B1</text>
<text x="37.3" y="276.5">B2</text>
<text x="47.6" y="276.5">EXP</text>
<text x="62.1" y="276.5">M3</text>
<text x="72.2" y="276.5">M3</text>
<text x="82.4" y="276.5">M3</text>
<text x="92.5" y="276.5">M3</text>
</g>
<g font-size="1.8" fill="#0f0f0f">
<text x="31" y="35.3">1 VIN</text>
<text x="45" y="35.2">VIN</text>
<text x="139" y="35.2">VIN 3</text>
<text x="160.6" y="35.3">6 BUCK_BST</text>
<text x="312.4" y="35.2">VBUS</text>
<text x="416.3" y="35.2">+5V</text>
<text x="428" y="35.2">VBUS</text>
<text x="458.2" y="35.2">+5V</text>
<text x="475.5" y="35.3">2 +3V3</text>
<text x="523" y="35.2">GND</text>
<text x="534.7" y="35.2">LED_PWR</text>
<text x="31" y="40.4">2 GND</text>
<text x="44.2" y="37.7">GND</text>
<text x="80.9" y="38.8" transform="rotate(-90 80.9 38.8)">VIN</text>
<text x="91.1" y="39.6" transform="rotate(-90 91.1 39.6)">GND</text>
<text x="101.3" y="39.6" transform="rotate(-90 101.3 39.6)">+5V</text>
<text x="111.4" y="40.7" transform="rotate(-90 111.4 40.7)">VBUS</text>
<text x="160.6" y="37.8">2 BUCK_SW</text>
<text x="160.6" y="40.4">4 BUCK_FB</text>
<text x="182.5" y="39.4" transform="rotate(-90 182.5 39.4)">VIN</text>
<text x="192.7" y="39.4" transform="rotate(-90 192.7 39.4)">VIN</text>
<text x="220.6" y="39.4" transform="rotate(-90 220.6 39.4)">+5V</text>
<text x="230.8" y="39.4" transform="rotate(-90 230.8 39.4)">+5V</text>
<text x="251.1" y="39.4" transform="rotate(-90 251.1 39.4)">+5V</text>
<text x="261.3" y="39.4" transform="rotate(-90 261.3 39.4)">+5V</text>
<text x="312.4" y="40.3">USB_CC1</text>
<text x="406" y="39.4" transform="rotate(-90 406 39.4)">VBUS</text>
<text x="492.4" y="39.4" transform="rotate(-90 492.4 39.4)">+5V</text>
<text x="502.6" y="39.4" transform="rotate(-90 502.6 39.4)">+3V3</text>
<text x="512.7" y="39.4" transform="rotate(-90 512.7 39.4)">+3V3</text>
<text x="202.9" y="44.4" transform="rotate(-90 202.9 44.4)">BUCK_BST</text>
<text x="210.5" y="44.4" transform="rotate(-90 210.5 44.4)">BUCK_SW</text>
<text x="241" y="44.4" transform="rotate(-90 241 44.4)">BUCK_FB</text>
<text x="312.4" y="42.8">USB_CC2</text>
<text x="312.4" y="47.9">USB_DM</text>
<text x="329.8" y="44.4" transform="rotate(-90 329.8 44.4)">USB_CC1</text>
<text x="340" y="44.4" transform="rotate(-90 340 44.4)">USB_CC2</text>
<text x="350.2" y="47" transform="rotate(-90 350.2 47)">USB_SHIELD</text>
<text x="360.3" y="47" transform="rotate(-90 360.3 47)">USB_SHIELD</text>
<text x="370.8" y="45.4">USB_DM 1</text>
<text x="370.9" y="47.9">USB_DP 3</text>
<text x="383.3" y="42.6" transform="rotate(-90 383.3 42.6)">5 VBUS</text>
<text x="386.6" y="45.5">6 USB_DM</text>
<text x="469.5" y="47.3" transform="rotate(-90 469.5 47.3)">GND 1</text>
<text x="152.1" y="49.8" transform="rotate(-90 152.1 49.8)">GND 1</text>
<text x="182.5" y="51.1" transform="rotate(-90 182.5 51.1)">GND</text>
<text x="192.7" y="51.1" transform="rotate(-90 192.7 51.1)">GND</text>
<text x="251.1" y="51.1" transform="rotate(-90 251.1 51.1)">GND</text>
<text x="261.3" y="51.1" transform="rotate(-90 261.3 51.1)">GND</text>
<text x="312.4" y="50.4">USB_DM</text>
<text x="312.4" y="53">USB_DP</text>
<text x="386.6" y="48">4 USB_DP</text>
<text x="406" y="51.1" transform="rotate(-90 406 51.1)">GND</text>
<text x="492.4" y="51.1" transform="rotate(-90 492.4 51.1)">GND</text>
<text x="502.6" y="51.1" transform="rotate(-90 502.6 51.1)">GND</text>
<text x="210.5" y="56.1" transform="rotate(-90 210.5 56.1)">+5V</text>
<text x="220.6" y="55.7" transform="rotate(-90 220.6 55.7)">BUCK_FB</text>
<text x="230.8" y="55.7" transform="rotate(-90 230.8 55.7)">BUCK_FB</text>
<text x="241" y="56.1" transform="rotate(-90 241 56.1)">GND</text>
<text x="312.4" y="55.5">USB_DP</text>
<text x="329.8" y="56.1" transform="rotate(-90 329.8 56.1)">GND</text>
<text x="340" y="56.1" transform="rotate(-90 340 56.1)">GND</text>
<text x="350.2" y="58.7" transform="rotate(-90 350.2 58.7)">GND</text>
<text x="360.3" y="58.7" transform="rotate(-90 360.3 58.7)">GND</text>
<text x="383.2" y="57.4" transform="rotate(-90 383.2 57.4)">GND 2</text>
<text x="512.7" y="55.6" transform="rotate(-90 512.7 55.6)">LED_PWR</text>
<text x="202.9" y="61" transform="rotate(-90 202.9 61)">BUCK_SW</text>
<text x="296.8" y="77.7" transform="rotate(-90 296.8 77.7)">GND</text>
<text x="289.2" y="85.2" transform="rotate(-90 289.2 85.2)">USB_SHIELD</text>
<text x="88.6" y="130.8" transform="rotate(-90 88.6 130.8)">+3V3</text>
<text x="98.7" y="130.8" transform="rotate(-90 98.7 130.8)">+3V3</text>
<text x="108.9" y="130.8" transform="rotate(-90 108.9 130.8)">+3V3</text>
<text x="119" y="130.8" transform="rotate(-90 119 130.8)">+3V3</text>
<text x="129.2" y="130.8" transform="rotate(-90 129.2 130.8)">NRST</text>
<text x="159.8" y="126.6">GND</text>
<text x="171.4" y="126.6">LED_STAT</text>
<text x="208.1" y="129.2">+3V3</text>
<text x="223.5" y="129.2">BOOT0_SWCLK</text>
<text x="246.5" y="129.2">NRST</text>
<text x="261.6" y="129.2">GND</text>
<text x="350.3" y="131.7">+3V3</text>
<text x="352.4" y="126.6">VIN22</text>
<text x="352.4" y="129.2">VIN28</text>
<text x="355.6" y="131.8">15</text>
<text x="383.5" y="126.7">16 TMC_STEP</text>
<text x="383.5" y="129.3">19 TMC_DIR</text>
<text x="384.1" y="131.8">2 TMC_EN</text>
<text x="426.4" y="130.8" transform="rotate(-90 426.4 130.8)">VIN</text>
<text x="436.5" y="130.8" transform="rotate(-90 436.5 130.8)">VIN</text>
<text x="446.7" y="130.8" transform="rotate(-90 446.7 130.8)">VIN</text>
<text x="467" y="130.8" transform="rotate(-90 467 130.8)">+3V3</text>
<text x="477.2" y="130.8" transform="rotate(-90 477.2 130.8)">+3V3</text>
<text x="22.7" y="136.8">+3V3</text>
<text x="45.5" y="134.1" transform="rotate(-90 45.5 134.1)">4 +3V3</text>
<text x="48" y="134.1" transform="rotate(-90 48 134.1)">6 +3V3</text>
<text x="63.5" y="136.9">11 ENC_A</text>
<text x="274" y="134.8" transform="rotate(-90 274 134.8)">+3V3</text>
<text x="284.1" y="135.6" transform="rotate(-90 284.1 135.6)">SWDIO</text>
<text x="304.4" y="134.5" transform="rotate(-90 304.4 134.5)">NRST</text>
<text x="314.6" y="133.6" transform="rotate(-90 314.6 133.6)">GND</text>
<text x="347.1" y="136.8">TMC_VCP 6</text>
<text x="348.4" y="134.3">TMC_5V 8</text>
<text x="383.5" y="136.9">11 TMC_DIAG</text>
<text x="383.5" y="134.4">14 TMC_UART</text>
<text x="406" y="135.9" transform="rotate(-90 406 135.9)">TMC_CPI</text>
<text x="416.2" y="135.9" transform="rotate(-90 416.2 135.9)">TMC_VCP</text>
<text x="456.8" y="133.4" transform="rotate(-90 456.8 133.4)">TMC_5V</text>
<text x="487.3" y="135.9" transform="rotate(-90 487.3 135.9)">TMC_BRA</text>
<text x="497.5" y="135.9" transform="rotate(-90 497.5 135.9)">TMC_BRB</text>
<text x="63.5" y="139.4">12 ENC_B</text>
<text x="63.5" y="142">13 TMC_TX</text>
<text x="88.6" y="142.5" transform="rotate(-90 88.6 142.5)">GND</text>
<text x="98.7" y="142.5" transform="rotate(-90 98.7 142.5)">GND</text>
<text x="108.9" y="142.5" transform="rotate(-90 108.9 142.5)">GND</text>
<text x="119" y="142.5" transform="rotate(-90 119 142.5)">GND</text>
<text x="129.2" y="142.5" transform="rotate(-90 129.2 142.5)">GND</text>
<text x="139.4" y="141" transform="rotate(-90 139.4 141)">BOOT0_SWCLK</text>
<text x="149.5" y="138.4" transform="rotate(-90 149.5 138.4)">LED_STAT_R</text>
<text x="294.3" y="143" transform="rotate(-90 294.3 143)">BOOT0_SWCLK</text>
<text x="346.9" y="141.9">TMC_CPO 4</text>
<text x="347.6" y="139.3">TMC_CPI 5</text>
<text x="383.5" y="142">24 MOT_A1</text>
<text x="426.4" y="142.5" transform="rotate(-90 426.4 142.5)">GND</text>
<text x="436.5" y="142.5" transform="rotate(-90 436.5 142.5)">GND</text>
<text x="446.7" y="142.5" transform="rotate(-90 446.7 142.5)">GND</text>
<text x="467" y="142.5" transform="rotate(-90 467 142.5)">GND</text>
<text x="477.2" y="142.5" transform="rotate(-90 477.2 142.5)">GND</text>
<text x="23" y="147">NRST10</text>
<text x="63.5" y="144.5">14 TMC_UART</text>
<text x="63.5" y="147.1">15 IO1</text>
<text x="63.5" y="149.6">16 IO2</text>
<text x="343.5" y="149.5">TMC_SPREAD 7</text>
<text x="346.1" y="144.4">TMC_VREF17</text>
<text x="351.5" y="147">GND13</text>
<text x="383.5" y="144.5">21 MOT_A2</text>
<text x="383.5" y="147.1">26 MOT_B1</text>
<text x="384.1" y="149.6">1 MOT_B2</text>
<text x="416.2" y="146.7" transform="rotate(-90 416.2 146.7)">VIN</text>
<text x="456.8" y="145" transform="rotate(-90 456.8 145)">GND</text>
<text x="487.3" y="147.6" transform="rotate(-90 487.3 147.6)">GND</text>
<text x="497.5" y="147.6" transform="rotate(-90 497.5 147.6)">GND</text>
<text x="63.5" y="152.1">17 TMC_STEP</text>
<text x="63.5" y="154.7">18 TMC_DIR</text>
<text x="139.4" y="152.7" transform="rotate(-90 139.4 152.7)">GND</text>
<text x="149.5" y="154.9" transform="rotate(-90 149.5 154.9)">LED_STAT</text>
<text x="351.5" y="152">GND 9</text>
<text x="351.5" y="154.6">GND10</text>
<text x="383.5" y="152.1">23 TMC_BRA</text>
<text x="383.5" y="154.7">27 TMC_BRB</text>
<text x="406" y="152.2" transform="rotate(-90 406 152.2)">TMC_CPO</text>
<text x="351.5" y="157.1">GND20</text>
<text x="22.7" y="167.3">+3V3</text>
<text x="23.9" y="164.7">GND30</text>
<text x="27.9" y="167.4">31</text>
<text x="63.5" y="164.8">33 USB_DM</text>
<text x="63.5" y="167.4">34 USB_DP</text>
<text x="367.9" y="166.6" transform="rotate(-90 367.9 166.6)">GND 3</text>
<text x="370.5" y="166.6" transform="rotate(-90 370.5 166.6)">GND18</text>
<text x="373" y="166.6" transform="rotate(-90 373 166.6)">GND25</text>
<text x="375.6" y="166.6" transform="rotate(-90 375.6 166.6)">GND29</text>
<text x="63.5" y="169.9">35 SWDIO</text>
<text x="63.5" y="172.5">36 BOOT0_SWCLK</text>
<text x="385.4" y="180">TMC_SPREAD</text>
<text x="405.1" y="180">+3V3</text>
<text x="439.2" y="180">GND</text>
<text x="450.8" y="180">LED_STEP</text>
<text x="63.5" y="180.1">19 TMC_EN</text>
<text x="63.5" y="182.6">20 TMC_DIAG</text>
<text x="63.5" y="185.2">21 LED_STAT_R</text>
<text x="342.5" y="186.7" transform="rotate(-90 342.5 186.7)">TMC_5V</text>
<text x="352.8" y="190.6" transform="rotate(-90 352.8 190.6)">1 TMC_POT</text>
<text x="375.6" y="186.7" transform="rotate(-90 375.6 186.7)">TMC_EN</text>
<text x="418.7" y="186.7" transform="rotate(-90 418.7 186.7)">TMC_TX</text>
<text x="428.9" y="189.2" transform="rotate(-90 428.9 189.2)">TMC_STEP</text>
<text x="469.5" y="189.2" transform="rotate(-90 469.5 189.2)">LED_DIRH</text>
<text x="355.5" y="192.8">2 TMC_VREF</text>
<text x="342.5" y="202.7" transform="rotate(-90 342.5 202.7)">TMC_POT</text>
<text x="352.7" y="200.9" transform="rotate(-90 352.7 200.9)">GND3</text>
<text x="375.6" y="199.6" transform="rotate(-90 375.6 199.6)">+3V3</text>
<text x="418.7" y="203.8" transform="rotate(-90 418.7 203.8)">TMC_UART</text>
<text x="469.5" y="200.9" transform="rotate(-90 469.5 200.9)">GND</text>
<text x="428.9" y="206.1" transform="rotate(-90 428.9 206.1)">LED_STEP</text>
<text x="342.7" y="220.6">LED_DIRH</text>
<text x="359.4" y="220.6">TMC_DIR</text>
<text x="389.5" y="220.6">TMC_DIR</text>
<text x="405.1" y="220.6">LED_DIRL</text>
<text x="378.1" y="224.8" transform="rotate(-90 378.1 224.8)">+3V3</text>
<text x="47.9" y="230.1" transform="rotate(-90 47.9 230.1)">GND 7</text>
<text x="378.1" y="241.2" transform="rotate(-90 378.1 241.2)">LED_DIRL</text>
<text x="23.3" y="281.6">MOT_A1</text>
<text x="48.3" y="281.6">+5V</text>
<text x="23.1" y="286.7">MOT_B1</text>
<text x="23.3" y="284.1">MOT_A2</text>
<text x="48.3" y="284.1">+3V3</text>
<text x="48.3" y="286.7">GND</text>
<text x="23.1" y="289.2">MOT_B2</text>
<text x="48.3" y="289.2">IO1</text>
<text x="48.3" y="291.8">IO2</text>
<text x="48.3" y="294.3">ENC_A</text>
<text x="48.3" y="296.8">ENC_B</text>
</g>
<g font-size="1.8" fill="#a90000">
<text x="49.5" y="35.3">1</text>
<text x="308.6" y="35.3">A4</text>
<text x="462.8" y="35.3">3</text>
<text x="31" y="37.8">3</text>
<text x="49.5" y="37.8">2</text>
<text x="142.8" y="40.4">5</text>
<text x="308.6" y="40.4">A5</text>
<text x="308.5" y="42.9">B5</text>
<text x="308.5" y="50.5">B7</text>
<text x="308.6" y="53.1">A6</text>
<text x="308.6" y="48">A7</text>
<text x="308.5" y="55.6">B6</text>
<text x="308.5" y="65.8">B8</text>
<text x="308.6" y="63.2">A8</text>
<text x="289.3" y="72.4" transform="rotate(-90 289.3 72.4)">S1</text>
<text x="296.9" y="72.4" transform="rotate(-90 296.9 72.4)">A1</text>
<text x="28.5" y="136.9">5</text>
<text x="28.5" y="142">8</text>
<text x="383.5" y="139.4">12</text>
<text x="28.5" y="144.5">9</text>
<text x="27.9" y="152.1">38</text>
<text x="27.9" y="154.7">39</text>
<text x="27.9" y="157.2">40</text>
<text x="27.9" y="159.8">41</text>
<text x="63.5" y="157.2">28</text>
<text x="63.5" y="159.8">29</text>
<text x="63.5" y="162.3">32</text>
<text x="28.5" y="169.9">1</text>
<text x="28.5" y="172.5">2</text>
<text x="28.5" y="175">3</text>
<text x="63.5" y="175">37</text>
<text x="398.1" y="182.3">1</text>
<text x="403.2" y="182.3">2</text>
<text x="63.5" y="187.7">42</text>
<text x="63.5" y="190.2">43</text>
<text x="63.5" y="192.8">44</text>
<text x="63.5" y="195.3">45</text>
<text x="63.5" y="197.9">46</text>
<text x="63.5" y="200.4">47</text>
<text x="63.5" y="202.9">48</text>
<text x="63.5" y="205.5">22</text>
<text x="63.5" y="208">23</text>
<text x="63.5" y="210.6">24</text>
<text x="63.5" y="213.1">25</text>
<text x="63.5" y="215.6">26</text>
<text x="63.5" y="218.2">27</text>
<text x="31.7" y="281.7">1</text>
<text x="45.6" y="281.7">1</text>
<text x="31.7" y="284.2">2</text>
<text x="31.7" y="286.8">3</text>
<text x="45.6" y="284.2">2</text>
<text x="45.6" y="286.8">3</text>
<text x="31.7" y="289.3">4</text>
<text x="45.6" y="289.3">4</text>
<text x="45.6" y="291.8">5</text>
<text x="45.6" y="294.4">6</text>
<text x="45.6" y="296.9">7</text>
</g>
</svg>
